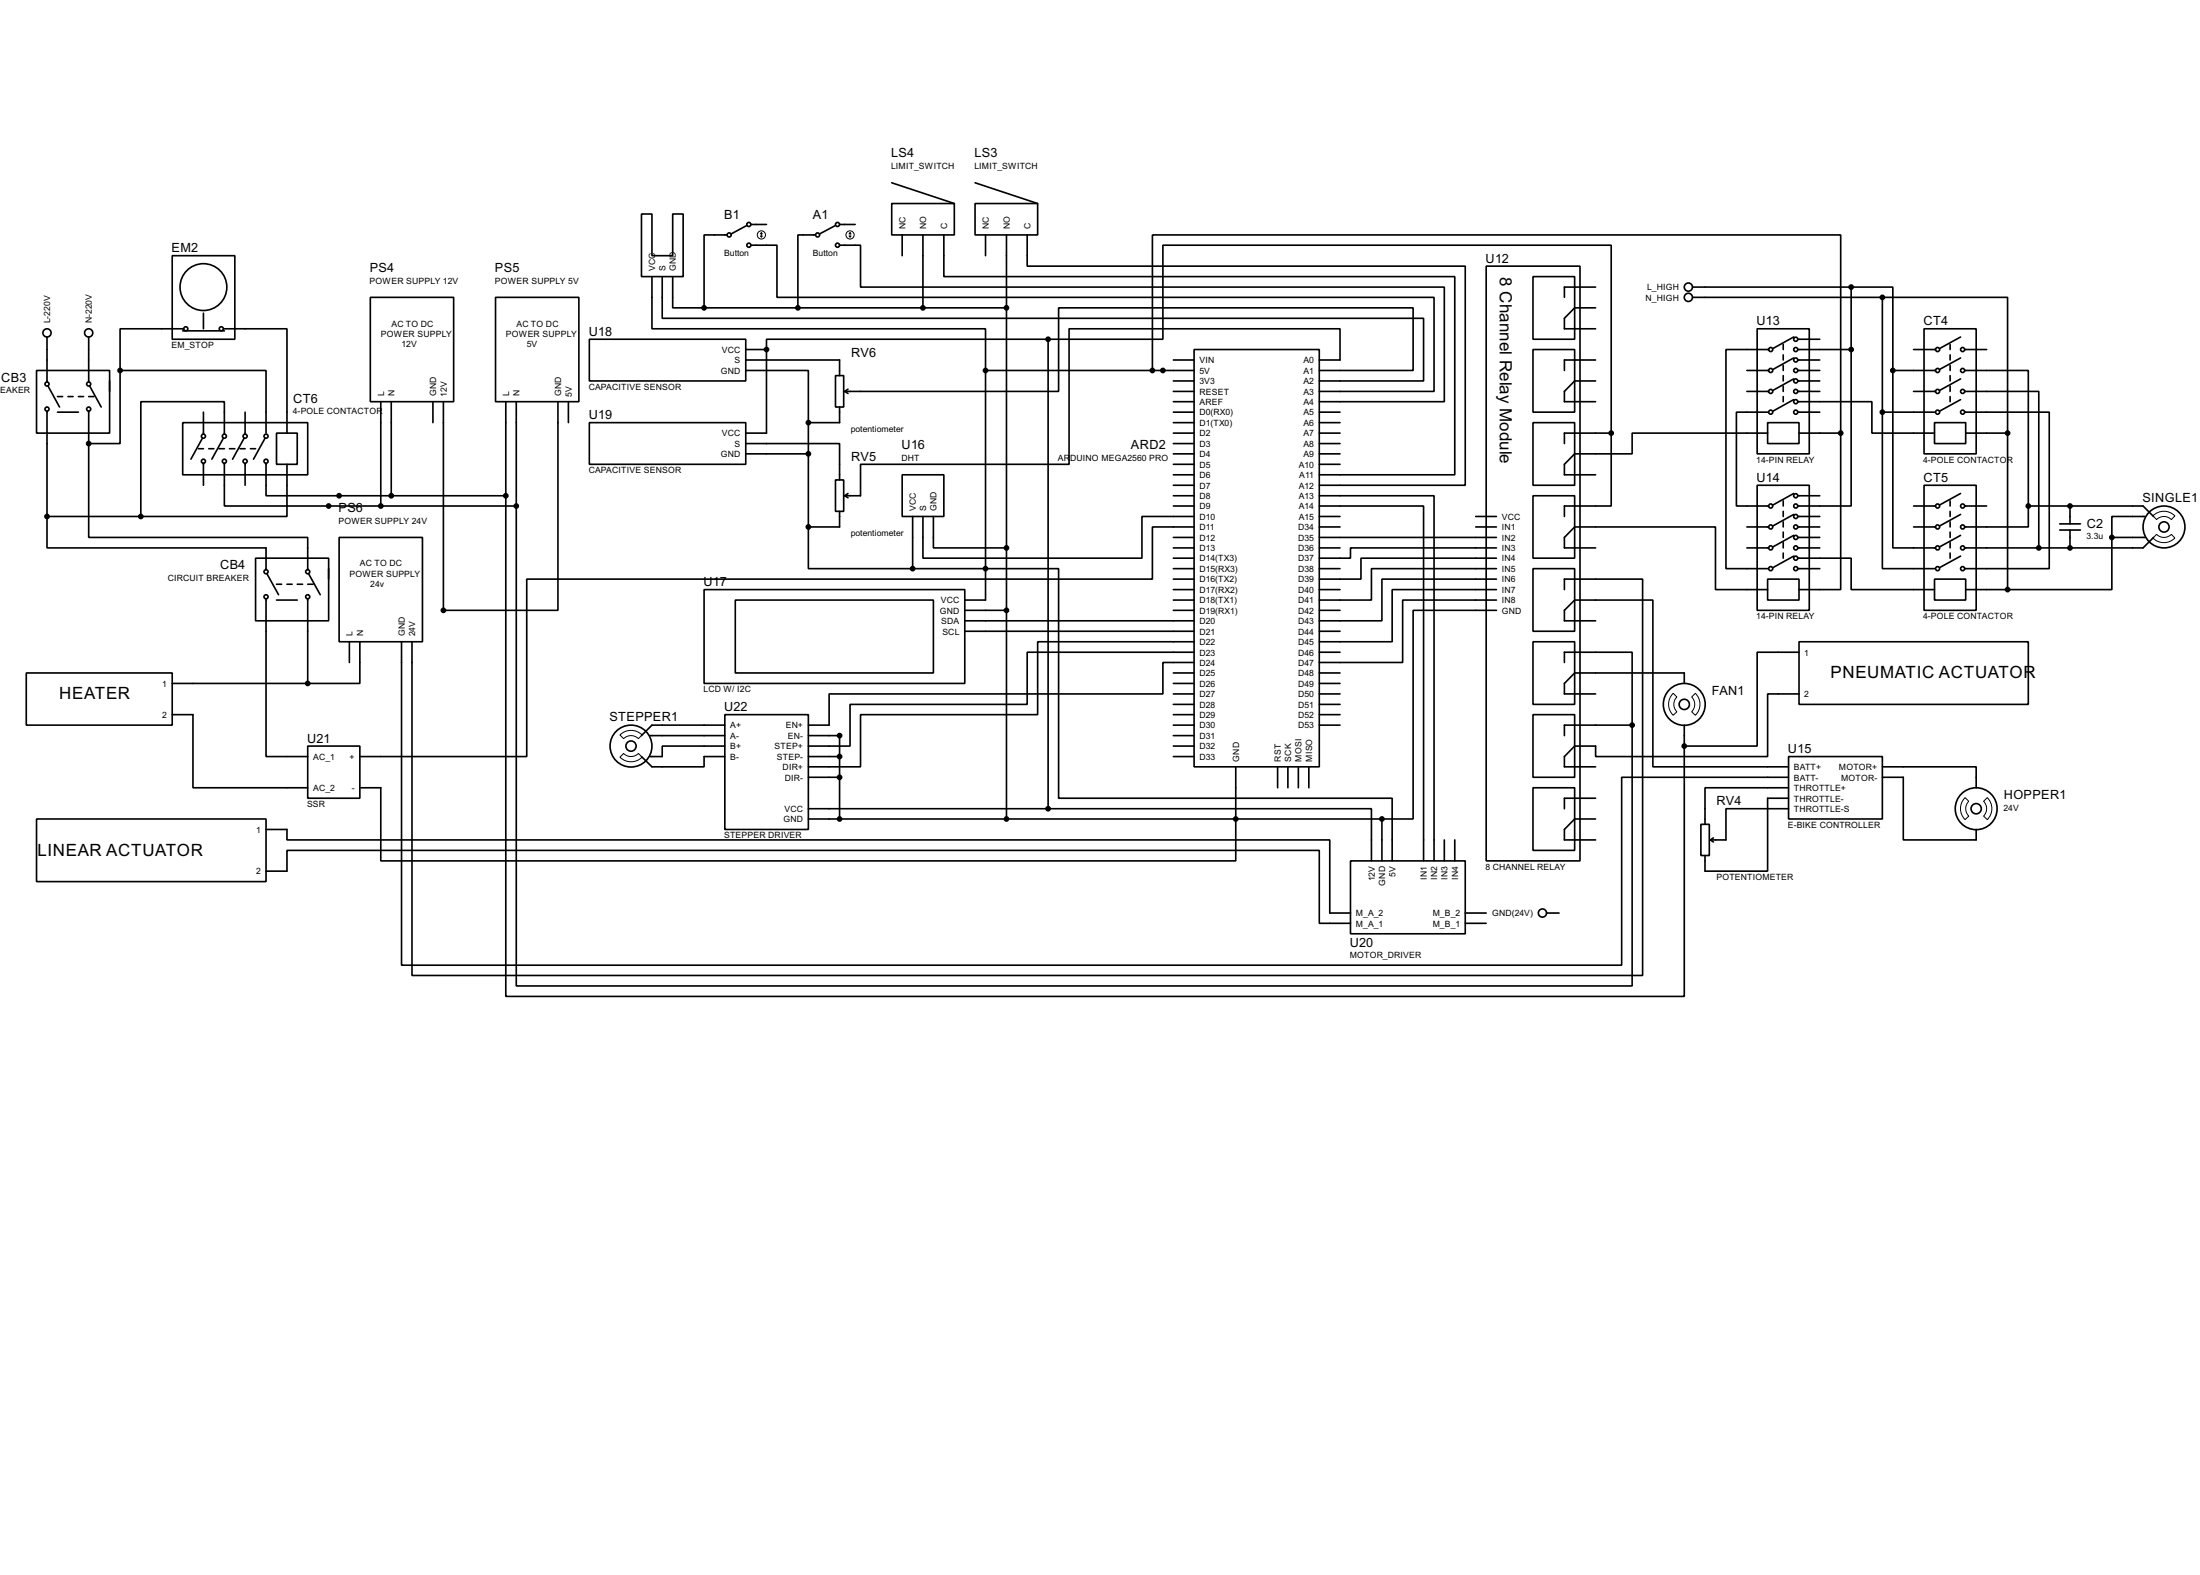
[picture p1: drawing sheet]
<svg xmlns="http://www.w3.org/2000/svg" width="536mm" height="383mm" viewBox="0 0 536 383" stroke-linecap="round" stroke-linejoin="round" font-family="sans-serif">
<g fill="none" stroke="#000" stroke-width=".4">
<path d="M156.3 52.1h2.5v10.2h5.1v-10.2h2.5v15.3h-10.1zM177.1 57.2h-5.6v17.8M181.9 54.9l-3.8 2.1M182.9 59.7h6.4v12.7h160v22.9h-27.9M182.9 54.7h3.8M198.7 57.2h-4.3v17.8M203.5 54.9l-3.8 2.1M204.5 59.7h5.1v10.2h142.2v27.9h-30.4M204.5 54.7h3.8M217.2 49.6h15.3v7.6h-15.3zM217.2 44.5l15.3 5.1M219.8 57.2v5.1"/>
<path d="M224.8 57.2v17.8M229.9 57.2v10.2h124.5v48.2h-33M237.5 49.6h15.3v7.6h-15.3zM237.5 44.5l15.3 5.1M240.1 57.2v5.1M245.2 57.2v142.2M250.2 57.2v7.6h106.7v53.4h-35.5M42 62.3h15.2v20.3h-15.2zM49.6 76.3v3.8M90.2 72.4h20.3v25.4h-20.3zM120.7 72.4h20.3v25.4h-20.3zM158.8 67.4v12.7h81.3v10.1"/>
<path d="M161.3 67.4v10.1h185.5v15.3h-25.4M163.9 67.4v7.6h7.6M171.5 75h73.7M362 64.8h22.9v144.8h-22.9zM373.4 67.4h10.2v15.2h-10.2zM388.7 69.9h-7.6v2.5M388.7 75h-5.1l-2.5 2.5v2.6h7.6M412.3 69.9h38.6M412.3 72.4h46.2M450.9 69.9h10.2v20.3M450.9 69.9v15.2M458.5 72.4h30.5v33.1"/>
<path d="M458.5 72.4v28M8.9 90.2h17.8v15.3h-17.8zM11.5 82.1v10.9M11.7 94l2.8 5.1M14 96.6h1.3M16.6 96.6h1.2M19.1 96.6h1.3M21.6 82.1v10.9M21.6 96.6h1.3M21.9 94l2.8 5.1M26.7 92.8v2.5zM29.3 90.2h35.5v15.3"/>
<path d="M29.3 90.2v17.8h-7.7M44.5 80.6h10.2M44.8 80.1h-15.5v10.1M54.7 80.1h15.2v25.4M92.8 97.8v25.4M95.3 97.8v22.9M105.5 97.8v5.1M108 97.8v50.8h27.9v-50.8M123.2 97.8v22.9M125.8 97.8v25.4M138.5 97.8v5.1M143.6 82.6h38.1v10.2h-38.1z"/>
<path d="M181.7 90.2h15.2v12.7M181.7 85.1h5M181.7 87.7h22.8v3.8M186.7 85.1v20.4h-5M203.5 91.5h2v7.6h-2zM204.5 99.1v3.8h-7.6M205.8 95.3l.8 .5M206.6 94.8l-.8 .5M240.1 90.2h50.8M240.1 90.2v55.9h-5.1M255.3 82.6h-68.6v2.5M255.3 82.6h28v-22.9h109.2v45.8"/>
<path d="M255.3 82.6v114.3M280.7 90.2v-33h167.7v48.3M285.8 87.7h5.1M285.8 92.8h5.1M285.8 95.3h5.1M285.8 97.8h5.1M290.9 85.1h30.5v101.6h-30.5zM321.4 87.7h5v-7.6h-66v33h-50.8v7.6h-3.8M321.4 90.2h22.8v-15.2h-86.3v20.3h-52.1M373.4 85.1h10.2v15.3h-10.2zM388.7 87.7h-7.6v2.5M388.7 92.8h-5.1l-2.5 2.5v2.5h7.6"/>
<path d="M425.5 90.2h5.3M425.5 95.3h5.3M428 80.1h12.7v30.4h-12.7zM430.8 85.1h-10.4v53.4h10.2M434.4 83.9v1.2M434.4 86.4v1.3M434.4 89v1.2M434.4 91.5v1.3M434.4 94v1.3M434.4 96.6v1.2M436.9 82.1l-5 2.8M436.9 87.2l-5 2.8"/>
<path d="M436.9 92.3l-5 2.8M436.9 97.3l-5 2.8M438 97.8h18v7.7h15.2M438 85.1h12.9M438 90.2h5.3M438 87.7h5.3M438 92.8h5.3M438 95.3h5.3M438 82.6h5.3M450.9 85.1v38.1h-12.9M461.1 90.2v43.2h10.4M461.1 90.2h10.4"/>
<path d="M466.1 85.1h5.4M466.1 95.3h5.4M468.7 80.1h12.7v30.4h-12.7zM475 83.9v1.2M475 86.4v1.3M475 89v1.2M475 91.5v1.3M475 94v1.3M475 96.6v1.2M477.6 82.1l-5.1 2.8M477.6 87.2l-5.1 2.8M477.6 92.3l-5.1 2.8"/>
<path d="M477.6 97.3l-5.1 2.8M478.6 95.3h18v38.1M478.6 90.2h15.5v33M478.6 85.1h5.3M11.5 100.1v25.7M14 100.4h5.1M21.6 108v22.9h53.4v7.8M21.6 100.1v7.9M44.5 102.9h30.5v12.7h-30.5zM48.3 109.3h1.3M49.3 106.7l-2.8 5.1M49.6 100.4v5.3"/>
<path d="M49.6 112.8v5.4M50.9 109.3h1.2M53.4 109.3h1.3M54.4 106.7l-2.8 5.1M54.7 105.7v-7.9h-20.4v28M54.7 112.8v10.4h71.1M55.9 109.3h1.3M58.5 109.3h1.2M59.5 106.7l-2.8 5.1M59.7 100.4v5.3M59.7 112.8v5.4M61 109.3h1.3"/>
<path d="M64.6 106.7l-2.8 5.1M64.8 112.8v7.9h58.4M67.4 105.5h5v7.6h-5zM69.9 113.1v12.7h-35.6M143.6 102.9h38.1v10.2h-38.1zM181.7 108h22.8v8.9M181.7 110.5h15.2M196.9 102.9v25.4M203.5 116.9h2v7.6h-2zM219.8 115.6h10.1v10.2h-10.1zM285.8 105.5h5.1M285.8 100.4h5.1"/>
<path d="M285.8 110.5h5.1M285.8 102.9h5.1M285.8 108h5.1M285.8 113.1h5.1M285.8 115.6h5.1M285.8 118.2h5.1M321.4 105.5h5M321.4 100.4h5M321.4 110.5h5M321.4 102.9h5M321.4 108h5M321.4 113.1h5"/>
<path d="M373.4 102.9h10.2v15.3h-10.2zM392.5 105.5v17.7h-11.4v2.6M392.5 105.5h-11.4v2.5M428 118.2h12.7v30.4h-12.7zM430.6 102.9h7.6v5.1h-7.6zM430.6 105.5h-33v5h-14l-2.5 2.6v2.5h7.6M430.6 100.4h-7.6v22.8h7.8M438 100.4h5.3M438.2 105.5h10.2M448.4 105.5v38.1h-10.2M458.5 100.4v38.1h12.7M458.5 100.4h12.7"/>
<path d="M468.7 118.2h12.7v30.4h-12.7zM471.2 102.9h7.6v5.1h-7.6zM478.6 100.4h20.6v38.1h-20.6M478.8 105.5h10.2M489 105.5v38.1M11.5 125.8v7.6h53.3v5.3M11.5 125.8h22.8M62.3 135.9h17.8v15.3h-17.8zM65.1 139.8l2.8 5M75.2 139.8l2.8 5M80.1 138.5v2.5zM82.6 130.9h20.3v25.4h-20.3z"/>
<path d="M123.2 120.7v121.9h287.1v-60.9M125.8 123.2v116.9h271.8v-63.5M196.9 128.3v10.2h25.4M204.5 124.5v3.8h-7.6M205.8 120.7l.8 .5M206.6 120.2l-.8 .5M222.3 138.5h35.6v55.9h81.2v15.2M222.3 125.8v12.7M224.8 125.8v10.1h53.4v-10.1h12.7M227.4 125.8v7.6h17.8M285.8 130.9h5.1M285.8 133.4h5.1"/>
<path d="M285.8 123.2h5.1M285.8 138.5h5.1M285.8 120.7h5.1M285.8 135.9h5.1M290.9 128.3h-10.2v12.7h-152.4v43.2h-40.6M321.4 123.2h25.4v86.4M321.4 120.7h27.9v88.9M321.4 130.9h43.1M321.4 133.4h5M321.4 138.5h5M321.4 128.3h5M321.4 125.8h5"/>
<path d="M359.5 128.3h5M359.5 125.8h5M364.5 133.4h-35.5v2.5h-7.6M364.5 135.9h-33v5.1h-10.1M364.5 138.5h-30.4v7.6h-12.7M373.4 120.7h10.2v15.2h-10.2zM373.4 138.5h10.2v15.2h-10.2zM388.7 133.4h-7.6v-2.5l2.5-2.6h34.3v15.3h12.7M425.5 133.4h5.3M425.5 128.3h5.3M434.4 122v1.2M434.4 124.5v1.3"/>
<path d="M434.4 127.1v1.2M434.4 129.6v1.3M434.4 132.1v1.3M434.4 134.7v1.2M436.9 120.2l-5 2.8M436.9 125.3l-5 2.8M436.9 130.4l-5 2.8M436.9 135.4l-5 2.8M438 135.9h12.9v7.7h20.3M438 130.9h5.3M438 133.4h5.3M438 138.5h5.3"/>
<path d="M438 128.3h5.3M438 125.8h5.3M438 120.7h5.3M466.1 123.2h5.4M466.1 128.3h5.4M475 122v1.2M475 124.5v1.3M475 127.1v1.2M475 129.6v1.3M475 132.1v1.3M475 134.7v1.2M477.6 120.2l-5.1 2.8"/>
<path d="M477.6 125.3l-5.1 2.8M477.6 130.4l-5.1 2.8M477.6 135.4l-5.1 2.8M478.6 123.2h5.3M494.1 123.2v5.1h-15.5M494.1 123.2h27.9l2.6 2.6M501.7 127.6h5.1M501.7 129.1h5.1M504.2 123.2v4.4M504.2 129.1v4.3M514.4 130.9v12.7h-25.4M514.4 130.9h8.1"/>
<path d="M522.5 125.8h-8.1v5.1M524.6 130.9l-2.6 2.5h-43.4M64.8 145.9v38.3h10.2M67.4 146.1h5M67.4 142.3h1.2M69.9 142.3h1.3M72.4 142.3h1.3M75 145.9v20.5M75 142.3h1.3M85.1 156.3v5M87.7 156.3v10.1h-12.7M97.8 156.3v78.7h297.2v-45.7h40.7"/>
<path d="M171.5 143.6h63.5v22.8h-63.5zM179.1 146.1h48.3v17.8h-48.3zM235 151.2h55.9M235 153.7h55.9M235 148.6h10.2M285.8 143.6h5.1M285.8 148.6h5.1M285.8 141h5.1M285.8 146.1h5.1M290.9 158.8h-40.7v12.7h-43.1v10.2h-10.2M290.9 156.3h-38.1v17.7h-43.2v12.7h-12.7M321.4 143.6h5"/>
<path d="M321.4 153.7h5M321.4 148.6h5M321.4 158.8h5M364.5 141h-27.9v10.2h-15.2M364.5 143.6h-25.4v12.7h-17.7M364.5 146.1h-22.8v15.2h-20.3M364.5 148.6h-20.3v50.8h-7.6M373.4 156.3h10.2v15.2h-10.2zM381.1 143.6v-2.6h19v96.5h-299.7v-81.2M388.7 151.2h-7.6v-2.6l2.5-2.5h19v40.6h33.1M430.6 141h7.6v5.1h-7.6zM438.2 156.3h55.9v15.2h-55.9z"/>
<path d="M438.2 158.8h-10.2v22.9h-17.7M471.2 141h7.6v5.1h-7.6zM478.8 143.6h10.2M6.4 163.9h35.6v12.7h-35.6zM42 174h5v17.8h28M42 166.4h33M158.3 179.1h18.3M176.6 174h20.3v28h-20.3zM176.6 176.6h-17.8l-2.5 2.5M196.9 179.1h7.6v20.3M285.8 176.6h5.1M285.8 179.1h5.1"/>
<path d="M285.8 163.9h5.1M285.8 166.4h5.1M285.8 169h5.1M285.8 171.5h5.1M285.8 174h5.1M290.9 161.3h-7.6v7.7h-81.3v7.6h-5.1M321.4 176.6h5M321.4 163.9h5M321.4 166.4h5M321.4 169h5M321.4 171.5h5M321.4 174h5"/>
<path d="M373.4 174h10.2v15.3h-10.2zM381.1 161.3v-2.5h16.5v17.8M397.6 176.6h-16.5v2.5M410.3 166.4v-2.5h-26.7l-2.5 2.5v2.6h7.6M410.3 176.6v5.1M438.2 169h-7.6v15.2h-41.9v-2.5h-5.1l-2.5 2.5v2.5h7.6M8.9 199.4h55.9v15.3h-55.9zM75 181.7h12.7v12.7h-12.7zM156.3 184.2l2.5 2.5h12.7v-2.5h5.1M176.6 181.7h-15.3v2.5h-3M196.9 199.4h139.7M196.9 189.3h7.6"/>
<path d="M196.9 184.2h7.6M196.9 196.9h58.4M255.3 196.9h78.8v12.7M285.8 184.2h5.1M285.8 181.7h5.1M301 186.7v22.9h-208.2v-17.8h-5.1M311.2 186.7v5.1M313.7 186.7v5.1M316.3 186.7v5.1M318.8 186.7v5.1M336.6 199.4v10.2M373.4 191.8h10.2v15.3h-10.2z"/>
<path d="M388.7 199.4h-5.1l-2.5 2.6v2.5h7.6M388.7 194.4h-7.6v2.5M435.7 184.2h22.8v15.2h-22.8zM435.7 194.4h-5.1v17.7h-15.3v-3.8M435.7 191.8h-20.4v8.9M435.7 196.9h-15.3v7.6h-3.8M458.5 186.7h22.9v5.1M458.5 189.3h5.1v15.2h17.8v-2.5M64.8 202h5.1v2.5h254v17.8h5.1M64.8 212.1h5.1v-5h251.5v17.7h7.6M329 209.6h27.9v17.8h-27.9zM351.8 204.5v5.1"/>
<path d="M354.4 204.5v5.1M414.3 200.7h2.1v7.6h-2.1zM416.6 204.5l.8 .5M417.4 204l-.8 .5M356.9 222.3h5.1M356.9 224.8h5.1M376.7 222.3h3.1"/>
<circle cx="177.6" cy="57.2" r=".5"/>
<circle cx="182.4" cy="54.7" r=".5"/>
<circle cx="182.4" cy="59.7" r=".5"/>
<circle cx="199.1" cy="57.2" r=".5"/>
<circle cx="204" cy="54.7" r=".5"/>
<circle cx="204" cy="59.7" r=".5"/>
<circle cx="49.5" cy="69.9" r="5.7"/>
<circle cx="411.2" cy="72.4" r="1"/>
<circle cx="411.2" cy="69.9" r="1"/>
<circle cx="11.4" cy="81.1" r="1"/>
<circle cx="11.4" cy="99.6" r=".5"/>
<circle cx="11.4" cy="93.5" r=".5"/>
<circle cx="21.6" cy="81.1" r="1"/>
<circle cx="21.6" cy="99.6" r=".5"/>
<circle cx="21.6" cy="93.5" r=".5"/>
<circle cx="45.2" cy="80.1" r=".5"/>
<circle cx="53.9" cy="80.1" r=".5"/>
<circle cx="431.3" cy="85.1" r=".5"/>
<circle cx="431.3" cy="95.3" r=".5"/>
<circle cx="431.3" cy="90.2" r=".5"/>
<circle cx="437.4" cy="85.1" r=".5"/>
<circle cx="437.4" cy="87.7" r=".5"/>
<circle cx="437.4" cy="90.2" r=".5"/>
<circle cx="437.4" cy="82.6" r=".5"/>
<circle cx="437.4" cy="95.3" r=".5"/>
<circle cx="437.4" cy="97.8" r=".5"/>
<circle cx="437.4" cy="92.8" r=".5"/>
<circle cx="471.9" cy="85.1" r=".5"/>
<circle cx="471.9" cy="95.3" r=".5"/>
<circle cx="471.9" cy="90.2" r=".5"/>
<circle cx="478" cy="85.1" r=".5"/>
<circle cx="478" cy="95.3" r=".5"/>
<circle cx="478" cy="90.2" r=".5"/>
<circle cx="49.5" cy="106.2" r=".5"/>
<circle cx="49.5" cy="112.3" r=".5"/>
<circle cx="54.6" cy="112.3" r=".5"/>
<circle cx="54.6" cy="106.2" r=".5"/>
<circle cx="59.7" cy="106.2" r=".5"/>
<circle cx="59.7" cy="112.3" r=".5"/>
<circle cx="64.8" cy="112.3" r=".5"/>
<circle cx="64.8" cy="106.2" r=".5"/>
<circle cx="431.3" cy="100.4" r=".5"/>
<circle cx="437.4" cy="100.4" r=".5"/>
<circle cx="471.9" cy="100.4" r=".5"/>
<circle cx="478" cy="100.4" r=".5"/>
<circle cx="64.8" cy="139.2" r=".5"/>
<circle cx="74.9" cy="139.2" r=".5"/>
<circle cx="431.3" cy="133.4" r=".5"/>
<circle cx="431.3" cy="128.3" r=".5"/>
<circle cx="431.3" cy="123.2" r=".5"/>
<circle cx="431.3" cy="138.5" r=".5"/>
<circle cx="437.4" cy="130.9" r=".5"/>
<circle cx="437.4" cy="138.5" r=".5"/>
<circle cx="437.4" cy="133.4" r=".5"/>
<circle cx="437.4" cy="135.9" r=".5"/>
<circle cx="437.4" cy="125.8" r=".5"/>
<circle cx="437.4" cy="120.7" r=".5"/>
<circle cx="437.4" cy="123.2" r=".5"/>
<circle cx="437.4" cy="128.3" r=".5"/>
<circle cx="471.9" cy="128.3" r=".5"/>
<circle cx="471.9" cy="123.2" r=".5"/>
<circle cx="471.9" cy="133.4" r=".5"/>
<circle cx="471.9" cy="138.5" r=".5"/>
<circle cx="478" cy="138.5" r=".5"/>
<circle cx="478" cy="123.2" r=".5"/>
<circle cx="478" cy="128.3" r=".5"/>
<circle cx="478" cy="133.4" r=".5"/>
<circle cx="527.1" cy="128.3" r="5.1"/>
<circle cx="527.1" cy="128.3" r="1.25"/>
<circle cx="64.8" cy="145.3" r=".5"/>
<circle cx="74.9" cy="145.3" r=".5"/>
<circle cx="410.2" cy="171.5" r="5.1"/>
<circle cx="410.2" cy="171.5" r="1.25"/>
<circle cx="153.7" cy="181.7" r="5.1"/>
<circle cx="153.7" cy="181.7" r="1.25"/>
<circle cx="481.3" cy="196.9" r="5.1"/>
<circle cx="481.3" cy="196.9" r="1.25"/>
<circle cx="375.7" cy="222.3" r="1"/>
</g>
<g fill="#000">
<circle cx="186.7" cy="85.1" r=".2"/>
<circle cx="21.6" cy="108" r=".2"/>
<circle cx="504.2" cy="133.4" r=".2"/>
<circle cx="504.2" cy="123.2" r=".2"/>
</g>
<g fill="#000" stroke="#000" stroke-width=".4">
<circle cx="171.5" cy="75" r=".5"/>
<circle cx="194.3" cy="75" r=".5"/>
<circle cx="224.8" cy="75" r=".5"/>
<circle cx="245.1" cy="75" r=".5"/>
<circle cx="450.9" cy="69.9" r=".5"/>
<circle cx="458.5" cy="72.4" r=".5"/>
<circle cx="29.2" cy="90.2" r=".5"/>
<circle cx="186.7" cy="85.1" r=".5"/>
<circle cx="240" cy="90.2" r=".5"/>
<circle cx="255.3" cy="82.6" r=".5"/>
<circle cx="280.7" cy="90.2" r=".5"/>
<circle cx="283.2" cy="90.2" r=".5"/>
<circle cx="450.9" cy="85.1" r=".5"/>
<circle cx="461" cy="90.2" r=".5"/>
<circle cx="21.6" cy="108" r=".5"/>
<circle cx="196.9" cy="110.5" r=".5"/>
<circle cx="196.9" cy="102.9" r=".5"/>
<circle cx="392.4" cy="105.5" r=".5"/>
<circle cx="448.3" cy="105.5" r=".5"/>
<circle cx="458.5" cy="100.4" r=".5"/>
<circle cx="489" cy="105.5" r=".5"/>
<circle cx="11.4" cy="125.8" r=".5"/>
<circle cx="34.3" cy="125.8" r=".5"/>
<circle cx="80" cy="123.2" r=".5"/>
<circle cx="82.6" cy="120.7" r=".5"/>
<circle cx="92.7" cy="123.2" r=".5"/>
<circle cx="95.3" cy="120.7" r=".5"/>
<circle cx="123.2" cy="120.7" r=".5"/>
<circle cx="125.7" cy="123.2" r=".5"/>
<circle cx="196.9" cy="128.3" r=".5"/>
<circle cx="222.3" cy="138.5" r=".5"/>
<circle cx="240" cy="138.5" r=".5"/>
<circle cx="245.1" cy="133.4" r=".5"/>
<circle cx="494" cy="123.2" r=".5"/>
<circle cx="496.6" cy="133.4" r=".5"/>
<circle cx="504.2" cy="133.4" r=".5"/>
<circle cx="504.2" cy="123.2" r=".5"/>
<circle cx="514.4" cy="130.9" r=".5"/>
<circle cx="108" cy="148.6" r=".5"/>
<circle cx="245.1" cy="148.6" r=".5"/>
<circle cx="489" cy="143.6" r=".5"/>
<circle cx="74.9" cy="166.4" r=".5"/>
<circle cx="204.5" cy="179.1" r=".5"/>
<circle cx="397.5" cy="176.6" r=".5"/>
<circle cx="204.5" cy="189.3" r=".5"/>
<circle cx="204.5" cy="199.4" r=".5"/>
<circle cx="204.5" cy="184.2" r=".5"/>
<circle cx="245.1" cy="199.4" r=".5"/>
<circle cx="255.3" cy="196.9" r=".5"/>
<circle cx="301" cy="199.4" r=".5"/>
<circle cx="336.6" cy="199.4" r=".5"/>
<circle cx="410.2" cy="181.7" r=".5"/>
</g>
<g fill="none" stroke="#000" stroke-width=".24">
<path d="M185.2 57.5l.3 .2M185.5 56.7v1M185.5 56.7l-.3 .3M185.5 56.7l.2 .3M185.7 57.5l-.2 .2M206.8 57.5l.3 .2M207.1 56.7v1M207.1 56.7l-.3 .3M207.1 56.7l.2 .3M207.3 57.5l-.2 .2M524.4 131l.9-.9a2.53 2.53 0 0 0 3.6 0l.9 .9a3.7 3.7 0 0 1-5.4 0zM524.4 125.6a3.7 3.7 0 0 1 5.4 0l-.9 .9a2.54 2.54 0 0 0-3.6 0z"/>
<path d="M151 179a3.8 3.8 0 0 1 5.4 0l-.9 .9a2.54 2.54 0 0 0-3.6 0zM407.6 168.8l.9 .9a2.53 2.53 0 0 0 0 3.6l-.9 .9a3.7 3.7 0 0 1 0-5.4zM412.1 169.7l.9-.9a3.7 3.7 0 0 1 0 5.4l-.9-.9a2.54 2.54 0 0 0 0-3.6zM151.9 183.5a2.54 2.54 0 0 0 3.6 0l.9 .9a3.8 3.8 0 0 1-5.4 0zM478.7 194.2l.9 .9a2.53 2.53 0 0 0 0 3.6l-.9 .9a3.7 3.7 0 0 1 0-5.4zM483.2 195.1l.9-.9a3.7 3.7 0 0 1 0 5.4l-.9-.9a2.54 2.54 0 0 0 0-3.6z"/>
<circle cx="185.4" cy="57.2" r="1"/>
<circle cx="207" cy="57.2" r="1"/>
</g>
<g font-size="4.6">
<text x="365.4" y="67.4" transform="rotate(90 365.4 67.4)">8 Channel Relay Module</text>
<text x="445.9" y="165.1">PNEUMATIC ACTUATOR</text>
<text x="14.4" y="170.2">HEATER</text>
<text x="9.1" y="208.3">LINEAR ACTUATOR</text>
</g>
<g font-size="3.5">
<text x="217.1" y="38.3">LS4</text>
<text x="237.4" y="38.3">LS3</text>
<text x="176.4" y="53.3">B1</text>
<text x="198" y="53.3">A1</text>
<text x="41.8" y="61.4">EM2</text>
<text x="361.9" y="64">U12</text>
<text x="90.1" y="66.3">PS4</text>
<text x="120.6" y="66.3">PS5</text>
<text x="143.4" y="81.8">U18</text>
<text x="427.9" y="79.3">U13</text>
<text x="468.5" y="79.3">CT4</text>
<text x="207.3" y="86.8">RV6</text>
<text x=".3" y="92.9">CB3</text>
<text x="71.4" y="98">CT6</text>
<text x="143.4" y="102.1">U19</text>
<text x="207.3" y="112.2">RV5</text>
<text x="219.6" y="109.4">U16</text>
<text x="275.5" y="109.4">ARD2</text>
<text x="427.9" y="117.4">U14</text>
<text x="468.5" y="117.4">CT5</text>
<text x="82.5" y="124.7">PS6</text>
<text x="521.9" y="122.3">SINGLE1</text>
<text x="508.3" y="128.4">C2</text>
<text x="53.6" y="138.6">CB4</text>
<text x="171.4" y="142.8">U17</text>
<text x="176.4" y="173.2">U22</text>
<text x="417" y="169.1">FAN1</text>
<text x="148.5" y="175.7">STEPPER1</text>
<text x="74.8" y="180.9">U21</text>
<text x="435.5" y="183.4">U15</text>
<text x="418.1" y="196.1">RV4</text>
<text x="488.1" y="194.5">HOPPER1</text>
<text x="328.8" y="230.5">U20</text>
</g>
<g font-size="2.4">
<text x="217" y="41.2">LIMIT_SWITCH</text>
<text x="237.3" y="41.2">LIMIT_SWITCH</text>
<text x="220.6" y="55.9" transform="rotate(-90 220.6 55.9)">NC</text>
<text x="225.6" y="55.9" transform="rotate(-90 225.6 55.9)">NO</text>
<text x="230.7" y="55.9" transform="rotate(-90 230.7 55.9)">C</text>
<text x="240.9" y="55.9" transform="rotate(-90 240.9 55.9)">NC</text>
<text x="246" y="55.9" transform="rotate(-90 246 55.9)">NO</text>
<text x="251" y="55.9" transform="rotate(-90 251 55.9)">C</text>
<text x="176.4" y="62.4">Button</text>
<text x="198" y="62.4">Button</text>
<text x="90" y="69.1">POWER SUPPLY 12V</text>
<text x="120.5" y="69.1">POWER SUPPLY 5V</text>
<text x="159.6" y="66" transform="rotate(-90 159.6 66)">VCC</text>
<text x="162.1" y="66" transform="rotate(-90 162.1 66)">S</text>
<text x="164.7" y="66" transform="rotate(-90 164.7 66)">GND</text>
<text x="401.2" y="70.7">L_HIGH</text>
<text x="400.8" y="73.2">N_HIGH</text>
<text x="12.3" y="78.7" transform="rotate(-90 12.3 78.7)">L-220V</text>
<text x="22.4" y="78.7" transform="rotate(-90 22.4 78.7)">N-220V</text>
<text x="92.8" y="82.1">POWER SUPPLY</text>
<text x="95.3" y="79.5">AC TO DC</text>
<text x="123.2" y="82.1">POWER SUPPLY</text>
<text x="125.8" y="79.5">AC TO DC</text>
<text x="41.8" y="84.8">EM_STOP</text>
<text x="97.8" y="84.6">12V</text>
<text x="128.3" y="84.6">5V</text>
<text x="175.8" y="85.9">VCC</text>
<text x="178.9" y="88.5">S</text>
<text x="292.2" y="88.5">VIN</text>
<text x="317.5" y="88.5">A0</text>
<text x="0" y="95.8">EAKER</text>
<text x="143.4" y="95">CAPACITIVE SENSOR</text>
<text x="175.6" y="91">GND</text>
<text x="292.2" y="91">5V</text>
<text x="292.2" y="93.6">3V3</text>
<text x="317.5" y="91">A1</text>
<text x="317.5" y="93.6">A2</text>
<text x="71.4" y="100.9">4-POLE CONTACTOR</text>
<text x="93.6" y="96.5" transform="rotate(-90 93.6 96.5)">L</text>
<text x="96.1" y="96.5" transform="rotate(-90 96.1 96.5)">N</text>
<text x="106.3" y="96.5" transform="rotate(-90 106.3 96.5)">GND</text>
<text x="108.8" y="96.6" transform="rotate(-90 108.8 96.6)">12V</text>
<text x="124" y="96.5" transform="rotate(-90 124 96.5)">L</text>
<text x="126.6" y="96.5" transform="rotate(-90 126.6 96.5)">N</text>
<text x="136.7" y="96.5" transform="rotate(-90 136.7 96.5)">GND</text>
<text x="139.3" y="96.6" transform="rotate(-90 139.3 96.6)">5V</text>
<text x="292.2" y="96.1">RESET</text>
<text x="292.2" y="98.6">AREF</text>
<text x="292.2" y="101.2">D0(RX0)</text>
<text x="317.5" y="96.1">A3</text>
<text x="317.5" y="98.6">A4</text>
<text x="317.5" y="101.2">A5</text>
<text x="175.8" y="106.3">VCC</text>
<text x="207.3" y="105.1">potentiometer</text>
<text x="292.2" y="103.7">D1(TX0)</text>
<text x="292.2" y="106.3">D2</text>
<text x="317.5" y="103.7">A6</text>
<text x="317.5" y="106.3">A7</text>
<text x="175.6" y="111.3">GND</text>
<text x="178.9" y="108.8">S</text>
<text x="219.6" y="112.3">DHT</text>
<text x="257.7" y="112.3">AR</text>
<text x="260.7" y="112.3">DUINO MEGA2560 PRO</text>
<text x="292.2" y="108.8">D3</text>
<text x="292.2" y="111.3">D4</text>
<text x="292.2" y="113.9">D5</text>
<text x="316.3" y="113.9">A10</text>
<text x="317.5" y="108.8">A8</text>
<text x="317.5" y="111.3">A9</text>
<text x="427.8" y="112.7">14-PIN RELAY</text>
<text x="468.5" y="112.7">4-POLE CONTACTOR</text>
<text x="143.4" y="115.3">CAPACITIVE SENSOR</text>
<text x="292.2" y="116.4">D6</text>
<text x="292.2" y="119">D7</text>
<text x="316.3" y="119">A12</text>
<text x="316.5" y="116.4">A11</text>
<text x="223.1" y="124.5" transform="rotate(-90 223.1 124.5)">VCC</text>
<text x="225.6" y="124.5" transform="rotate(-90 225.6 124.5)">S</text>
<text x="228.2" y="124.5" transform="rotate(-90 228.2 124.5)">GND</text>
<text x="292.2" y="121.5">D8</text>
<text x="292.2" y="124">D9</text>
<text x="316.3" y="121.5">A13</text>
<text x="316.3" y="124">A14</text>
<text x="82.4" y="127.6">POWER SUPPLY 24V</text>
<text x="207.3" y="130.5">potentiometer</text>
<text x="292.2" y="126.6">D10</text>
<text x="292.2" y="129.1">D11</text>
<text x="292.2" y="131.7">D12</text>
<text x="316.2" y="129.1">D34</text>
<text x="316.2" y="131.7">D35</text>
<text x="316.3" y="126.6">A15</text>
<text x="365.8" y="126.6">VCC</text>
<text x="365.8" y="129.1">IN1</text>
<text x="365.8" y="131.7">IN2</text>
<text x="508.3" y="131.3">3.3u</text>
<text x="87.7" y="137.9">AC TO DC</text>
<text x="292.2" y="134.2">D13</text>
<text x="292.2" y="136.7">D14(TX3)</text>
<text x="316.2" y="134.2">D36</text>
<text x="316.2" y="136.7">D37</text>
<text x="365.8" y="134.2">IN3</text>
<text x="365.8" y="136.7">IN4</text>
<text x="40.9" y="141.6">CIRCUIT BREAKER</text>
<text x="85.1" y="140.4">POWER SUPPLY</text>
<text x="90.2" y="143">24v</text>
<text x="292.2" y="139.3">D15(RX3)</text>
<text x="292.2" y="141.8">D16(TX2)</text>
<text x="316.2" y="139.3">D38</text>
<text x="316.2" y="141.8">D39</text>
<text x="365.8" y="139.3">IN5</text>
<text x="365.8" y="141.8">IN6</text>
<text x="228.9" y="149.4">GND</text>
<text x="229.2" y="146.9">VCC</text>
<text x="292.2" y="144.4">D17(RX2)</text>
<text x="292.2" y="146.9">D18(TX1)</text>
<text x="292.2" y="149.4">D19(RX1)</text>
<text x="316.2" y="144.4">D40</text>
<text x="316.2" y="146.9">D41</text>
<text x="316.2" y="149.4">D42</text>
<text x="365.8" y="144.4">IN7</text>
<text x="365.8" y="146.9">IN8</text>
<text x="365.8" y="149.4">GND</text>
<text x="85.9" y="154.9" transform="rotate(-90 85.9 154.9)">L</text>
<text x="88.5" y="154.9" transform="rotate(-90 88.5 154.9)">N</text>
<text x="98.6" y="154.9" transform="rotate(-90 98.6 154.9)">GND</text>
<text x="101.2" y="155" transform="rotate(-90 101.2 155)">24V</text>
<text x="229.3" y="152">SDA</text>
<text x="229.5" y="154.5">SCL</text>
<text x="292.2" y="152">D20</text>
<text x="292.2" y="154.5">D21</text>
<text x="316.2" y="152">D43</text>
<text x="316.2" y="154.5">D44</text>
<text x="427.8" y="150.8">14-PIN RELAY</text>
<text x="468.5" y="150.8">4-POLE CONTACTOR</text>
<text x="292.2" y="157.1">D22</text>
<text x="292.2" y="159.6">D23</text>
<text x="316.2" y="157.1">D45</text>
<text x="316.2" y="159.6">D46</text>
<text x="439.5" y="159.6">1</text>
<text x="39.5" y="167.2">1</text>
<text x="292.2" y="162.1">D24</text>
<text x="292.2" y="164.7">D25</text>
<text x="292.2" y="167.2">D26</text>
<text x="316.2" y="162.1">D47</text>
<text x="316.2" y="164.7">D48</text>
<text x="316.2" y="167.2">D49</text>
<text x="171.3" y="168.6">LCD W/ I2C</text>
<text x="292.2" y="169.8">D27</text>
<text x="292.2" y="172.3">D28</text>
<text x="316.2" y="169.8">D50</text>
<text x="316.2" y="172.3">D51</text>
<text x="439.5" y="169.8">2</text>
<text x="39.5" y="174.8">2</text>
<text x="177.9" y="177.4">A+</text>
<text x="177.9" y="179.9">A-</text>
<text x="191.4" y="177.4">EN+</text>
<text x="191.9" y="179.9">EN-</text>
<text x="292.2" y="174.8">D29</text>
<text x="292.2" y="177.4">D30</text>
<text x="292.2" y="179.9">D31</text>
<text x="316.2" y="174.8">D52</text>
<text x="316.2" y="177.4">D53</text>
<text x="76.3" y="185">AC_1</text>
<text x="85.2" y="185">+</text>
<text x="177.9" y="182.5">B+</text>
<text x="177.9" y="185">B-</text>
<text x="188.7" y="182.5">STEP+</text>
<text x="189.2" y="185">STEP-</text>
<text x="292.2" y="182.5">D32</text>
<text x="292.2" y="185">D33</text>
<text x="301.8" y="185.4" transform="rotate(-90 301.8 185.4)">GND</text>
<text x="312" y="185.4" transform="rotate(-90 312 185.4)">RST</text>
<text x="314.5" y="185.4" transform="rotate(-90 314.5 185.4)">SCK</text>
<text x="317.1" y="185.4" transform="rotate(-90 317.1 185.4)">MOSI</text>
<text x="319.6" y="185.4" transform="rotate(-90 319.6 185.4)">MISO</text>
<text x="190.6" y="187.5">DIR+</text>
<text x="191.2" y="190.1">DIR-</text>
<text x="436.9" y="187.5">BATT+</text>
<text x="436.9" y="190.1">BATT-</text>
<text x="447.9" y="187.5">MOTOR+</text>
<text x="448.5" y="190.1">MOTOR-</text>
<text x="74.8" y="196.6">SSR</text>
<text x="76.3" y="192.6">AC_2</text>
<text x="85.7" y="192.6">-</text>
<text x="191.1" y="197.7">VCC</text>
<text x="436.9" y="192.6">THROTTLE+</text>
<text x="436.9" y="195.2">THROTTLE-</text>
<text x="436.9" y="197.7">THROTTLE-S</text>
<text x="488" y="197.4">24V</text>
<text x="62.4" y="202.8">1</text>
<text x="190.8" y="200.2">GND</text>
<text x="435.5" y="201.6">E-BIKE CONTROLLER</text>
<text x="176.4" y="204.2">STEPPER DRIVER</text>
<text x="62.4" y="212.9">2</text>
<text x="334.9" y="214.6" transform="rotate(-90 334.9 214.6)">12V</text>
<text x="337.4" y="215.6" transform="rotate(-90 337.4 215.6)">GND</text>
<text x="339.9" y="213.5" transform="rotate(-90 339.9 213.5)">5V</text>
<text x="347.6" y="214.2" transform="rotate(-90 347.6 214.2)">IN1</text>
<text x="350.1" y="214.2" transform="rotate(-90 350.1 214.2)">IN2</text>
<text x="352.6" y="214.2" transform="rotate(-90 352.6 214.2)">IN3</text>
<text x="355.2" y="214.2" transform="rotate(-90 355.2 214.2)">IN4</text>
<text x="361.8" y="211.8">8 CHANNEL RELAY</text>
<text x="418.1" y="214.3">POTENTIOMETER</text>
<text x="330.3" y="225.6">M_A_1</text>
<text x="330.3" y="223.1">M_A_2</text>
<text x="349" y="225.6">M_B_1</text>
<text x="349" y="223.1">M_B_2</text>
<text x="363.5" y="223.1">GND(24V)</text>
<text x="328.8" y="233.4">MOTOR_DRIVER</text>
</g>
</svg>
